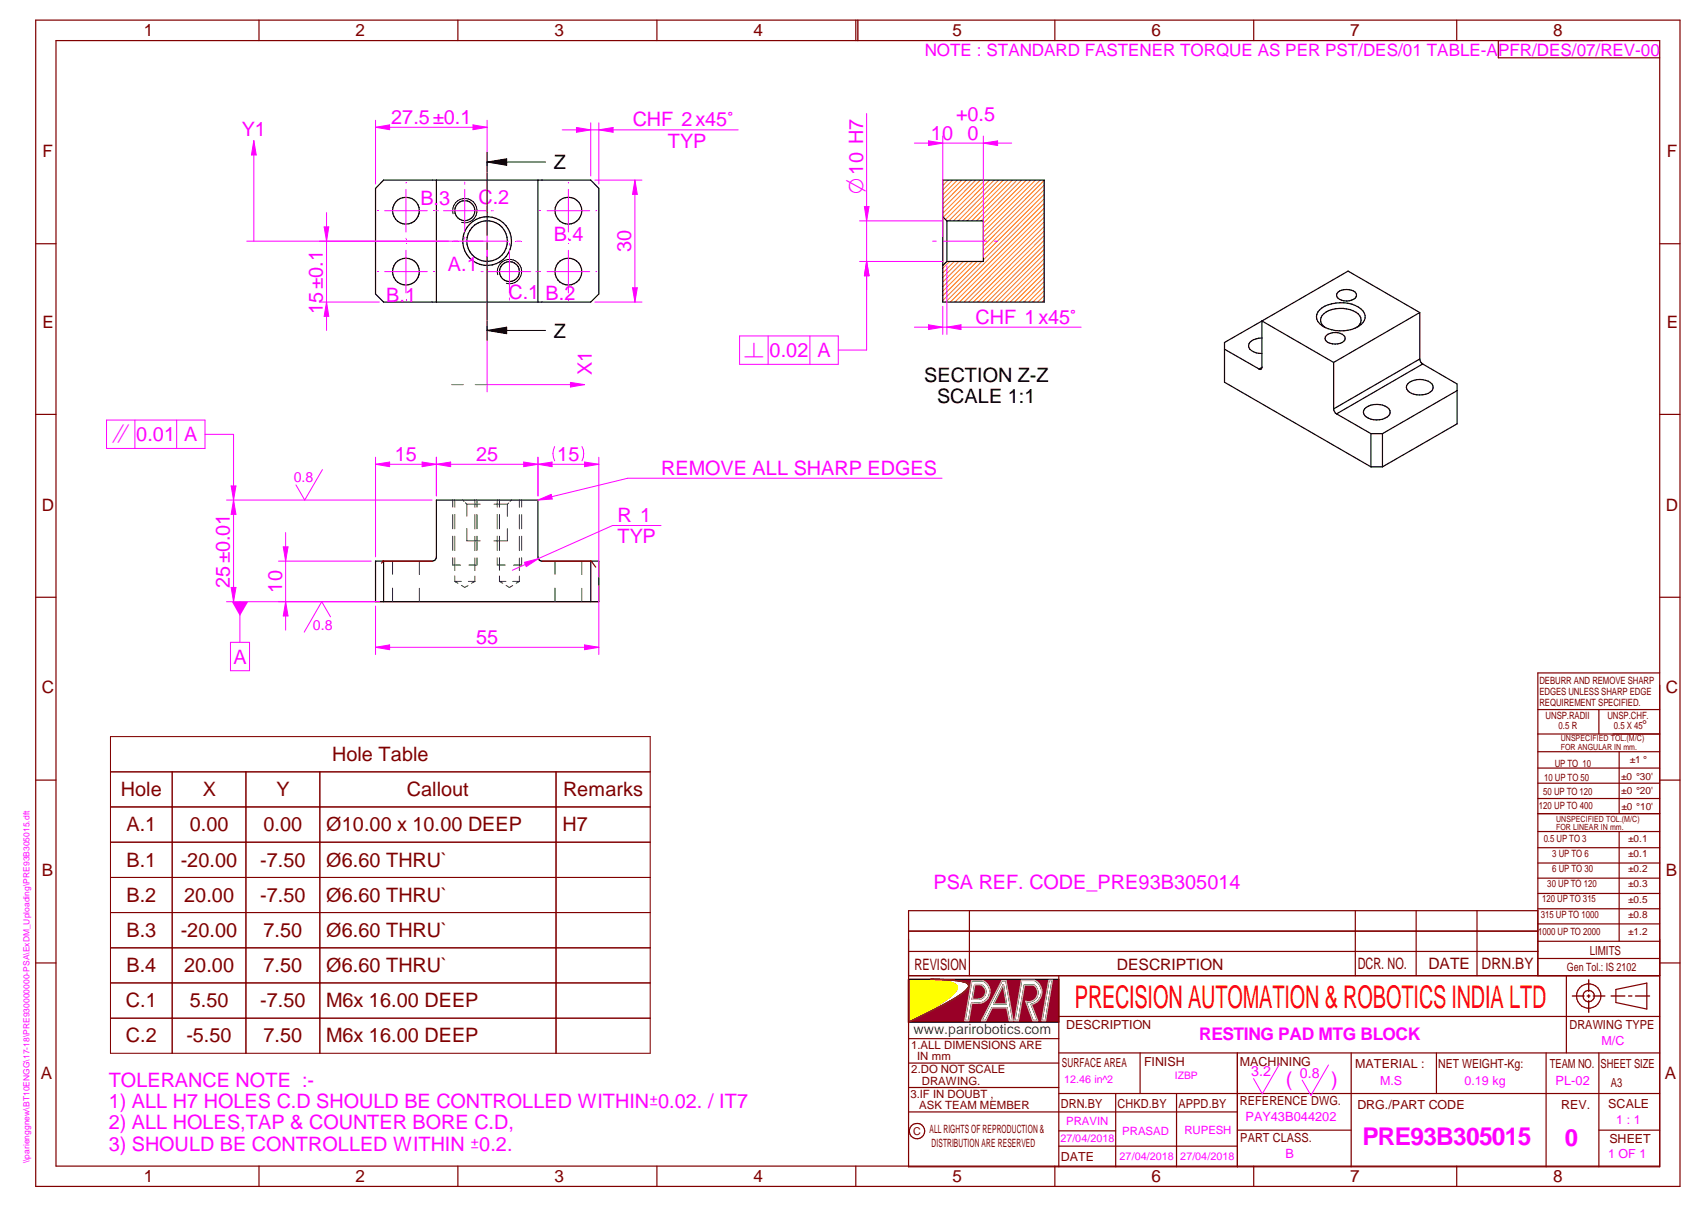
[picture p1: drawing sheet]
<svg xmlns="http://www.w3.org/2000/svg" width="420mm" height="297mm" viewBox="0 0 420 297" stroke-linecap="round" stroke-linejoin="round" font-family="sans-serif">
<g fill="none" stroke="#800000" stroke-width=".3">
<path d="M8.8 5h405v287h-405zM13.8 10h395v277h-395zM63.8 5v5M112.8 5v5M161.8 5v5M210.8 5v5M259.8 5v5M308.8 5v5M358.8 5v5M8.8 60h5M408.8 60h5M8.8 102h5"/>
<path d="M408.8 102h5M8.8 147h5M408.8 147h5M8.8 192h5M408.8 192h5M8.8 237h5M408.8 237h5M63.8 287v5M112.8 287v5M161.8 287v5M210.8 287v5M259.8 287v5"/>
<path d="M308.8 287v5M358.8 287v5"/>
</g>
<path d="M211.3 5v5" fill="none" stroke="#800000" stroke-width=".34"/>
<path d="M239.3 241.4h2.8a2.91 2.91 0 0 1 1.7 2.9 2.91 2.91 0 0 1-2.2 2.5l-2.3 .1-.7 4.3h-1zM246.7 241.3h1.1l1.7 9.9h-.9l-.6-3.2h-3.7l-1.5 3.2h-1zM251.6 241.3h3.2a3.2 3.2 0 0 1 1.7 3.2 3.2 3.2 0 0 1-2.5 2.7l1.6 4h-1.2l-1.8-4.8a2.25 2.25 0 0 0 2.8-1.1 2.25 2.25 0 0 0-.8-2.9h-2.3l-1.5 8.8h-.9zM258.3 241.3h.9l-1.7 9.9h-.9z" fill="none" stroke="#991b1e" stroke-width=".34"/>
<path d="M240.1 242.3h1.4a1.85 1.85 0 0 1 1.2 2 1.85 1.85 0 0 1-1.7 1.6h-1.5z" fill-rule="evenodd" fill="#990026"/>
<path d="M240.1 242.3h1.4a1.85 1.85 0 0 1 1.2 2 1.85 1.85 0 0 1-1.7 1.6h-1.5z" fill="none" stroke="#991b1e" stroke-width=".34"/>
<path d="M247.1 242.4l.8 4.7h-3.2z" fill="#990026"/>
<path d="M247.1 242.4l.8 4.7h-3.2z" fill="none" stroke="#991b1e" stroke-width=".34"/>
<path d="M238.4 242.1l-.2-.1a28.1 28.1 0 0 0-8.9-1l5.2 .9a1.32 1.32 0 0 1 1.2 1 1.32 1.32 0 0 1-.6 1.4l-3.3 2.5-8 4.7 5.6-2.7 5.3-2.8a10.3 10.3 0 0 0 3.9-3.3l-.2-.6M239.3 241.4h2.8a2.91 2.91 0 0 1 1.7 2.9 2.91 2.91 0 0 1-2.2 2.5l-2.3 .1-.7 4.3h-1zM240.1 242.3h1.4a1.85 1.85 0 0 1 1.2 2 1.85 1.85 0 0 1-1.7 1.6h-1.5zM246.7 241.3h1.1l1.7 9.9h-.9l-.6-3.2h-3.7l-1.5 3.2h-1zM247.1 242.4l.8 4.7h-3.2zM251.6 241.3h3.2a3.2 3.2 0 0 1 1.7 3.2 3.2 3.2 0 0 1-2.5 2.7l1.6 4h-1.2l-1.8-4.8a2.25 2.25 0 0 0 2.8-1.1 2.25 2.25 0 0 0-.8-2.9h-2.3l-1.5 8.8h-.9zM258.3 241.3h.9l-1.7 9.9h-.9z" fill="none" stroke="#000" stroke-width=".34"/>
<circle cx="238.4" cy="242.1" r=".17" fill="#000"/>
<path d="M240.1 242.3h1.4a1.85 1.85 0 0 1 1.2 2 1.85 1.85 0 0 1-1.7 1.6h-1.5zM247.1 242.4l.8 4.7h-3.2z" fill="none" stroke="#c0c0c0" stroke-width=".34"/>
<path d="M223.8 241h5.5l4.1 .6a2.41 2.41 0 0 1 2.3 1.4v.1a7.3 7.3 0 0 1-3.4 3.4l-8.5 5z" fill-rule="evenodd" fill="#ff0"/>
<path d="M223.8 241h5.5l5.2 .9a1.23 1.23 0 0 1 1.1 1.6l-1.3 1.5-2.5 1.8-8 4.7z" fill="none" stroke="#f1eb1f" stroke-width=".34"/>
<path d="M229.3 241l3.6 .5 2 .5a1.06 1.06 0 0 1 .8 .8 1.06 1.06 0 0 1-.3 1l-.9 1.1-3.5 2.5-7.2 4.1" fill="none" stroke="#ff0" stroke-width=".34"/>
<path d="M223.8 241v10.5" fill="none" stroke="#000" stroke-width=".34"/>
<path d="M223.8 241v10.5" fill="none" stroke="#000" stroke-width=".3"/>
<path d="M229.3 241l7.2 .4 1.7 .5 .3 .3 .1 .5-1.1 1.4-2.4 1.6-5.6 3.1-5.7 2.7h37v-10.5zM239.3 241.4h2.8a2.91 2.91 0 0 1 1.7 2.9 2.91 2.91 0 0 1-2.2 2.5l-2.3 .1-.7 4.3h-1zM251.6 241.3h3.2a3.2 3.2 0 0 1 1.7 3.2 3.2 3.2 0 0 1-2.5 2.7l1.6 4h-1.2l-1.8-4.8a2.25 2.25 0 0 0 2.8-1.1 2.25 2.25 0 0 0-.8-2.9h-2.3l-1.5 8.8h-.9zM258.3 241.3h.9l-1.7 9.9h-.9zM246.7 241.3h1.1l1.7 9.9h-.9l-.6-3.2h-3.7l-1.5 3.2h-1z" fill-rule="evenodd" fill="#990026"/>
<path d="M223.8 241h37v10.5h-37" fill="none" stroke="#000" stroke-width=".3"/>
<path d="M229.3 241h1a24.8 24.8 0 0 1 7.9 1l.2 .1" fill="none" stroke="#991b1e" stroke-width=".34"/>
<circle cx="238.4" cy="242.1" r=".17" fill="#991b1e"/>
<path d="M223.8 251.5l6.1-2.9 6.1-3.4-4.9 2.7zM229.3 241l2.9 .1a15.2 15.2 0 0 1 6.1 .9l.3 .4M236.8 244.6l-.8 .6M237.5 244.1l-.7 .5M238.1 243.5l-.6 .6M238.5 242.1l.1 .4M238.6 242.4l-.4 1M238.6 242.7l-.3 .6-.8 .8" fill="none" stroke="#991b1e" stroke-width=".34"/>
<path d="M239.3 241.4h2.8a2.91 2.91 0 0 1 1.7 2.9 2.91 2.91 0 0 1-2.2 2.5l-2.3 .1-.7 4.3h-1zM246.7 241.3h1.1l1.7 9.9h-.9l-.6-3.2h-3.7l-1.5 3.2h-1zM251.6 241.3h3.2a3.2 3.2 0 0 1 1.7 3.2 3.2 3.2 0 0 1-2.5 2.7l1.6 4h-1.2l-1.8-4.8a2.25 2.25 0 0 0 2.8-1.1 2.25 2.25 0 0 0-.8-2.9h-2.3l-1.5 8.8h-.9zM258.3 241.3h.9l-1.7 9.9h-.9z" fill="none" stroke="#c0c0c0" stroke-width=".34"/>
<g fill="none" stroke="#800000" stroke-width=".3">
<path d="M394.7 10h-25.7v4.2h39.8M106.5 138.1h-12.2l-.3 .5M133.5 138.1h12.1l1.1 1.5M378.7 174.6h30.1M393.8 174.6v6M408.8 168.6v118.5h-185v-63h154.9M408.8 165.6h-30.1v74.5M378.7 185h30.1M378.7 189h30.1M378.7 192.7h30.1M378.7 196.5h30.1M378.7 180.6h30.1"/>
<path d="M398.8 185v15.2M378.7 200.2h30.1M378.7 204.6h30.1M378.7 208.6h30.1M378.7 212.4h30.1M378.7 216.1h30.1M378.7 219.9h30.1M398.8 204.6v27M223.8 229.2h154.9M223.8 234.1h154.9M238.7 224.1v16M333.8 224.1v16"/>
<path d="M348.8 224.1v16M363.8 224.1v16M378.7 223.6h30.1M378.7 227.4h30.1M378.7 231.6h30.1M378.7 235.9h30.1M223.8 255.6h37M223.8 240.1h185M260.8 240.1v47M260.8 250.1h148M260.8 259.1h148M280.8 259.1v10"/>
<path d="M304.7 259.1v28M332.8 259.1v28M353.8 259.1v10M380.8 259.1v28M385.8 240.1v19M393.8 259.1v28M398 243.5l7.6-1.6v6.4l-7.6-1.6zM223.8 273.6h80.9M223.8 267.6h37M223.8 261.6h37M260.8 278.3h14M260.8 269.1h148"/>
<path d="M274.8 269.1v18M289.8 269.1v18M304.7 278.1h28.1M393.8 278.1h15M260.8 282.1h43.9"/>
<circle cx="391.3" cy="245.1" r="2.99"/>
<circle cx="391.3" cy="245.1" r="1.39"/>
<circle cx="225.8" cy="278.3" r="1.9"/>
</g>
<path d="M387.3 245.1h2.8M390.9 245.1h.7M391.3 241.1v2.9M391.3 244.8v.7M391.3 246.3v2.8M392.4 245.1h2.9M396.8 245.1h3.4M401.1 245.1h.8M402.8 245.1h3.5" fill="none" stroke="#800000" stroke-width=".34"/>
<path d="M94.7 66.8h10.5M100 61.6v10.5M315.2 261.7l-4.3 7.5-2.2-3.8M327.2 262.1l-4.3 7.5-2.2-3.8" fill="none" stroke="#f0f" stroke-width=".25"/>
<g fill="none" stroke="#000" stroke-width=".3">
<path d="M94.5 44.3h51l2 2.1v25.9l-2 2h-51l-2-2v-25.9zM107.5 44.3v30M132.5 44.3v30M94.5 138.1v10M107.5 123.1h25v14a1.01 1.01 0 0 0 1 1h14v10h-55v-10h14a1.01 1.01 0 0 0 1-1zM145.5 138.1v10"/>
<circle cx="100" cy="51.8" r="3.3"/>
<circle cx="114.5" cy="51.8" r="2.48"/>
<circle cx="120" cy="59.3" r="5"/>
<circle cx="120" cy="59.3" r="6"/>
<circle cx="140" cy="51.8" r="3.3"/>
<circle cx="100" cy="66.8" r="3.3"/>
<circle cx="125.5" cy="66.8" r="2.45"/>
<circle cx="140" cy="66.8" r="3.3"/>
</g>
<g fill="none" stroke="#008000" stroke-width=".25">
<path d="M96.7 138.1v3.3M103.3 138.1v3.3M111.5 137.3v1.8h1.9M111.5 123.1v1.7M111.5 126.6v3.5M111.5 132v3.5M112 123.1v1.7M112 126.6v3.5M112 132v3.5M112 137.3v3.1M114 123.1l.3 .3M114.6 123.7l.4 .4"/>
<path d="M115 130.1v3h3.3M115 124.1h3.3M115 124.1v2.9M117 123.1v1.7M117 126.7v3.5M117 132v3.5M117 137.3v3.1M117.5 137.3v1.8h-2M117.5 123.1v1.7M117.5 126.6v3.5M117.5 132v3.5M121.7 124.1h3.3"/>
<path d="M122.5 123.1v1.7M122.5 126.6v3.5M122.5 132v3.5M122.5 137.3v1.8h1.9M123 123.1v1.7M123 126.6v3.5M123 132v3.5M123 137.3v3.1M125 130.1v3h-3.3M125 124.1v3M125.3 123.8l-.3 .3M126 123.1l-.4 .3"/>
<path d="M127.9 123.1v1.7M127.9 126.7v3.5M127.9 132v3.5M127.9 137.3v3.1M128.5 123.1v1.7M128.5 126.6v3.5M128.5 132v3.5M128.5 137.3v1.8h-2M136.7 138.1v3.3M143.3 138.1v3.3M96.7 144.7v3.4M103.3 144.8v3.3"/>
<path d="M112 143.1h1.7M112 141.7v1.4M112 143.1l.8 .5M113.7 144.1l.8 .5 .8-.5M115.3 143.1h1.7M117 141.8v1.3M117 143.1l-.9 .5M123 143.1h1.6M123 141.7v1.4M123 143.1l.8 .5M124.7 144.1l.8 .5 .8-.5M126.3 143.1h1.6"/>
<path d="M127.9 141.8v1.3M127.9 143.1l-.8 .5M136.7 144.7v3.4M143.3 144.8v3.3"/>
</g>
<path d="M111.6 52.6a3 3 0 0 1 2.6-3.8 3 3 0 0 1 3.3 3.3 3 3 0 0 1-3.8 2.6M122.6 67.6a2.99 2.99 0 0 1 2.6-3.7 2.99 2.99 0 0 1 3.2 3.2 2.99 2.99 0 0 1-3.7 2.6" fill="none" stroke="#000" stroke-width=".25"/>
<path d="M125.5 59.9h.1M118.5 66.8h.1M118.8 66.8h.2M120.2 66.8h10.5M125.5 60.2v.1M125.5 61.6v10.5M125.5 73.3v.2M125.5 73.7v.1M132 66.8h.2M132.4 66.8h.1M134.7 66.8h10.5M140 61.6v10.5" fill="none" stroke="#f0f" stroke-width=".25"/>
<path d="M146.8 66.8h.1" fill="none" stroke="#f0f" stroke-width=".25"/>
<path d="M114.7 59.4h10.5M120 54.1v10.5" fill="none" stroke="#f0f" stroke-width=".25"/>
<path d="M127.2 59.4h1" fill="none" stroke="#f0f" stroke-width=".25"/>
<path d="M120 50.8v.1M120 51.1v1.1" fill="none" stroke="#f0f" stroke-width=".25"/>
<path d="M111.7 59.4h1.1" fill="none" stroke="#f0f" stroke-width=".25"/>
<path d="M94.7 51.9h10.5M100 46.6v10.5M120 66.5v1.1M120 67.8v.1" fill="none" stroke="#f0f" stroke-width=".25"/>
<path d="M100 45h.1" fill="none" stroke="#f0f" stroke-width=".25"/>
<g fill="none" stroke="#f0f" stroke-width=".25">
<path d="M100 58.6v.1M107.5 51.9h.1M107.8 51.9h.2M109.2 51.9h10.5M114.5 44.8v.2M114.5 45.2v.1M114.5 46.6v10.5M114.5 58.3v.2M114.5 58.7v.1M121 51.9h.1M121.4 51.9h.1M134.7 51.9h10.5"/>
<path d="M140 46.6v10.5"/>
</g>
<path d="M146.8 51.9h.1" fill="none" stroke="#f0f" stroke-width=".25"/>
<path d="M140 45h.1" fill="none" stroke="#f0f" stroke-width=".25"/>
<path d="M140 58.6v.1M120 60.4v36M120 94.7h24M140.5 94.1l3.5 .6-3.5 .5z" fill="none" stroke="#f0f" stroke-width=".25"/>
<g fill="none" stroke="#000" stroke-width=".3">
<path d="M310.8 79l17.7 10.2M310.8 79v11.4M310.8 79l-9.2 5.3v9.8l36 20.8M325 76.3a8.7 8.7 0 0 1 10.2-.3 2.46 2.46 0 0 1-.7 4.3 8.9 8.9 0 0 1-9.5-.7 2.22 2.22 0 0 1 0-3.3zM329.5 71.9a3.4 3.4 0 0 1 4.5 .4 1.23 1.23 0 0 1-1.1 1.6 3.2 3.2 0 0 1-3.6-.9v-.7zM349.7 76.9l-17.7-10.2-21.2 12.3M349.7 76.9l-21.2 12.3M349.7 76.9v11.4M301.6 85.9l8.5 4.9M310.8 83.2h-.8a2.54 2.54 0 0 0-2.5 1.9 2.79 2.79 0 0 0 3.3 1.9M310.8 90.4l-.7 .4M310.8 90.4l-.2 .4h-.5"/>
<path d="M326.4 80.6a2.1 2.1 0 0 1-1.2-2 2.1 2.1 0 0 1 1.4-1.8 7.5 7.5 0 0 1 7.9 .5 2 2 0 0 1-.4 3.3M326.7 82.5a3.4 3.4 0 0 1 4.5 .4 1.52 1.52 0 0 1-1.7 1.7l-.7 .1a2.11 2.11 0 0 1-2.5-1.4zM328.5 89.2v11.4M347.1 94.1a4.8 4.8 0 0 1 5.6 .4 1.51 1.51 0 0 1-1 2.3 4.9 4.9 0 0 1-5-.7 1.29 1.29 0 0 1 .4-2zM349.7 88.3l-21.2 12.3M349.7 88.3l.2 .8 .5 .5M350.4 89.6l8.4 4.9v9.8l-18.3 10.6M350.4 89.6l-21.2 12.3M358.8 96.1l-18.3 10.6M328.5 100.6l.2 .7 .5 .6M329.2 101.9l8.4 4.8M336.1 100.6a4.7 4.7 0 0 1 5.9 0 1.45 1.45 0 0 1-.9 2.3 4.3 4.3 0 0 1-5.2-1l-.1-.5z"/>
<path d="M337.6 114.9h2.9M337.6 106.7h2.9M337.6 106.7v8.2M340.5 106.7v8.2"/>
</g>
<path d="M140.5 94.1l3.5 .6-3.5 .5z" fill="#f0f"/>
<path d="M111.2 94.7h2.9M117 94.7h3" fill="none" stroke="#6d6d6d" stroke-width=".25"/>
<path d="M62.5 34.6v24.8M62.5 34.6l.6 3.5h-1.2zM60.8 59.4h58.1" fill="none" stroke="#f0f" stroke-width=".25"/>
<path d="M62.5 34.6l.6 3.5h-1.2z" fill="#f0f"/>
<g fill="none" stroke="#800000" stroke-width=".25">
<path d="M27.2 181.3h132.9v77.9h-132.9zM27.2 189.9h132.9M27.2 198.6h132.9M42.4 189.9v69.3M60.6 189.9v69.3M78.8 189.9v69.3M136.9 189.9v69.3M27.2 207.3h132.9M27.2 215.9h132.9M27.2 224.6h132.9M27.2 233.3h132.9M27.2 241.9h132.9"/>
<path d="M27.2 250.6h132.9"/>
</g>
<path d="M55.8 123.1h50.6M55.8 148.1h37.6M56.9 144.6h1.2l-.6 3.5z" fill="none" stroke="#f0f" stroke-width=".25"/>
<path d="M56.9 144.6h1.2l-.6 3.5z" fill="#f0f"/>
<path d="M57.5 123.1l.6 3.5h-1.2z" fill="none" stroke="#f0f" stroke-width=".25"/>
<path d="M57.5 123.1l.6 3.5h-1.2z" fill="#f0f"/>
<path d="M57.5 123.1v25M68.6 138.1h22.8M68.6 148.1h24.8M70.3 148.1l.6 3.5h-1.1z" fill="none" stroke="#f0f" stroke-width=".25"/>
<path d="M70.3 148.1l.6 3.5h-1.1z" fill="#f0f"/>
<path d="M69.8 134.6h1.1l-.6 3.5z" fill="none" stroke="#f0f" stroke-width=".25"/>
<path d="M69.8 134.6h1.1l-.6 3.5z" fill="#f0f"/>
<path d="M70.3 131.1v24M92.5 149.1v12M92.5 159.3l3.5-.6v1.2zM147.5 144.1v17" fill="none" stroke="#f0f" stroke-width=".25"/>
<path d="M92.5 159.3l3.5-.6v1.2z" fill="#f0f"/>
<path d="M144 158.7l3.5 .6-3.5 .6z" fill="none" stroke="#f0f" stroke-width=".25"/>
<path d="M144 158.7l3.5 .6-3.5 .6z" fill="#f0f"/>
<path d="M146.5 44.3h11.6M146.5 74.3h11.6M155.8 70.8h1.2l-.6 3.5zM92.5 159.3h55" fill="none" stroke="#f0f" stroke-width=".25"/>
<path d="M155.8 70.8h1.2l-.6 3.5z" fill="#f0f"/>
<path d="M156.4 44.3l.6 3.5h-1.2z" fill="none" stroke="#f0f" stroke-width=".25"/>
<path d="M156.4 44.3l.6 3.5h-1.2z" fill="#f0f"/>
<path d="M145.5 30.2v13.1M147.5 30.2v15.1M147.5 32l3.5-.6v1.2zM156.4 44.3v30" fill="none" stroke="#f0f" stroke-width=".25"/>
<path d="M147.5 32l3.5-.6v1.2z" fill="#f0f"/>
<path d="M142 31.4l3.5 .6-3.5 .6z" fill="none" stroke="#f0f" stroke-width=".25"/>
<path d="M142 31.4l3.5 .6-3.5 .6z" fill="#f0f"/>
<path d="M138.5 32h43.3M59.1 148.1v10" fill="none" stroke="#f0f" stroke-width=".25"/>
<path d="M57.1 148.1h4l-2 3.5z" fill="#f0f"/>
<path d="M57.5 106.9v16.2M56.8 158.1h4.7v7h-4.7z" fill="none" stroke="#f0f" stroke-width=".25"/>
<path d="M56.9 119.6h1.2l-.6 3.5z" fill="#f0f"/>
<path d="M92.5 29.6v15.7M92.5 31.3l3.5-.6v1.2zM120 29.6v20.2M26.2 103.4h24.3v7h-24.3zM33.2 103.4v7M43.5 103.4v7M50.5 106.9h7M56.9 119.6h1.2l-.6 3.5z" fill="none" stroke="#f0f" stroke-width=".25"/>
<path d="M92.5 31.3l3.5-.6v1.2z" fill="#f0f"/>
<path d="M116.5 30.7l3.5 .6-3.5 .6z" fill="none" stroke="#f0f" stroke-width=".25"/>
<path d="M116.5 30.7l3.5 .6-3.5 .6z" fill="#f0f"/>
<path d="M92.5 31.3h27.5M78.6 59.4h31.8M78.6 74.3h14.8M80.4 74.3l.6 3.6h-1.2z" fill="none" stroke="#f0f" stroke-width=".25"/>
<path d="M80.4 74.3l.6 3.6h-1.2z" fill="#f0f"/>
<path d="M79.8 55.8h1.2l-.6 3.6z" fill="none" stroke="#f0f" stroke-width=".25"/>
<path d="M79.8 55.8h1.2l-.6 3.6z" fill="#f0f"/>
<path d="M80.4 52.3v29M92.5 112.5v24.5M92.5 114.3l3.5-.6v1.2zM107.5 112.5v9.5" fill="none" stroke="#f0f" stroke-width=".25"/>
<path d="M92.5 114.3l3.5-.6v1.2z" fill="#f0f"/>
<path d="M104 113.7l3.5 .6-3.5 .6z" fill="none" stroke="#f0f" stroke-width=".25"/>
<path d="M104 113.7l3.5 .6-3.5 .6z" fill="#f0f"/>
<path d="M92.5 114.3h15M107.5 112.5v9.5M107.5 114.3l3.5-.6v1.2zM132.5 112.5v9.5" fill="none" stroke="#f0f" stroke-width=".25"/>
<path d="M107.5 114.3l3.5-.6v1.2z" fill="#f0f"/>
<path d="M129 113.7l3.5 .6-3.5 .6z" fill="none" stroke="#f0f" stroke-width=".25"/>
<path d="M129 113.7l3.5 .6-3.5 .6z" fill="#f0f"/>
<path d="M107.5 114.3h25M132.5 112.5v9.5M132.5 114.3l3.5-.6v1.2zM136.6 109.9a3.9 3.9 0 0 0 0 3.5M143.3 109.9a3.9 3.9 0 0 1 0 3.5M147.5 112.5v29.5" fill="none" stroke="#f0f" stroke-width=".25"/>
<path d="M132.5 114.3l3.5-.6v1.2z" fill="#f0f"/>
<path d="M144 113.7l3.5 .6-3.5 .6z" fill="none" stroke="#f0f" stroke-width=".25"/>
<path d="M144 113.7l3.5 .6-3.5 .6z" fill="#f0f"/>
<path d="M228.7 34.7l3.5 .5-3.5 .6zM232.2 33.5v24.8M242.2 33.5v29.8M229.7 59.4h.9M232.4 59.4h10.7M244.8 59.4h.9M132.5 114.3h15" fill="none" stroke="#f0f" stroke-width=".25"/>
<path d="M120 37.5v4.8M120 39.9h14.4M120 39.9l4.8-.8v1.6zM120 42.5v15.4M120 59.7v1.7M120 63.2v15.5M120 78.9v4.8M120 81.3l4.8-.8v1.6zM120 81.3h14.4" fill="none" stroke="#000" stroke-width=".25"/>
<path d="M120 39.9l4.8-.8v1.6zM120 81.3l4.8-.8v1.6z" fill="#000"/>
<g fill="none" stroke="#ff8000" stroke-width=".25">
<path d="M232.4 44.3l-.2 .2M233.5 44.3l-1.3 1.4M234.6 44.3l-2.4 2.5M235.8 44.3l-3.6 3.6M236.9 44.3l-4.7 4.8M238 44.3l-5.8 5.9M239.2 44.3l-7 7M240.3 44.3l-8.1 8.2M241.4 44.3l-9.1 9.2M242.6 44.3l-9.7 9.7M243.7 44.3l-10 10.1M244.8 44.3l-10 10.1"/>
<path d="M245.9 44.3l-9.9 10.1M247.1 44.3l-10 10.1M248.2 44.3l-10 10.1M249.3 44.3l-10 10.1M250.5 44.3l-10 10.1M251.6 44.3l-10 10.1M252.8 44.3l-10.6 10.6M253.9 44.3l-11.7 11.7M255 44.3l-12.8 12.8M256.1 44.3l-13.9 14M257.2 44.4l-15 15M257.2 45.6l-15 14.9"/>
<path d="M257.2 46.7l-15 15M257.2 47.8l-15 15M257.2 48.9l-15 15.1M257.2 50.1l-24.3 24.2M257.2 51.2l-23.2 23.1M257.2 52.4l-22 21.9M257.2 53.5l-20.9 20.8M257.2 54.6l-19.8 19.7M257.2 55.8l-18.6 18.5M257.2 56.9l-17.5 17.4M257.2 58l-16.3 16.3M257.2 59.1l-15.2 15.2"/>
<path d="M233.9 64.3l-1.7 1.7M235 64.3l-2.8 2.9M236.1 64.3l-3.9 4M237.3 64.3l-5.1 5.1M238.4 64.3l-6.2 6.3M239.6 64.3l-7.4 7.4M240.7 64.3l-8.5 8.5M241.8 64.3l-9.6 9.7M257.2 60.3l-14.1 14M257.2 61.4l-12.9 12.9M257.2 62.5l-11.8 11.8M257.2 63.7l-10.7 10.6"/>
<path d="M257.2 64.8l-9.6 9.5M257.2 65.9l-8.4 8.4M257.2 67.1l-7.3 7.2M257.2 68.2l-6.2 6.1M257.2 69.3l-5 5M257.2 70.4l-3.9 3.9M257.2 71.6l-2.8 2.7M257.2 72.7l-1.6 1.6M257.2 73.8l-.5 .5"/>
</g>
<path d="M232.2 53.3l1 1.1M232.2 44.3h25v30h-25zM233.2 54.4v9.9M233.2 54.4h9v9.9h-9M233.2 64.3l-1 1" fill="none" stroke="#000" stroke-width=".3"/>
<path d="M228.7 34.7l3.5 .5-3.5 .6z" fill="#f0f"/>
<path d="M242.2 35.2l3.5-.5v1.1z" fill="none" stroke="#f0f" stroke-width=".25"/>
<path d="M242.2 35.2l3.5-.5v1.1z" fill="#f0f"/>
<path d="M225.2 35.2h24M211.7 54.4h20.4M212.9 50.8h1.1l-.6 3.6zM211.7 64.3h20.4" fill="none" stroke="#f0f" stroke-width=".25"/>
<path d="M212.9 50.8h1.1l-.6 3.6z" fill="#f0f"/>
<path d="M213.4 64.3l.6 3.6h-1.1z" fill="none" stroke="#f0f" stroke-width=".25"/>
<path d="M213.4 64.3l.6 3.6h-1.1z" fill="#f0f"/>
<path d="M213.4 27.9v58.2" fill="none" stroke="#f0f" stroke-width=".25"/>
<path d="M213.4 64.3l.6 3.6h-1.1z" fill="#f0f"/>
<path d="M213.4 64.3l.6 3.6h-1.1zM182.1 82.7h24.3v7h-24.3zM189.2 82.7v7M199.5 82.7v7M206.4 86.1h7M79.4 115.6l-4.4 7.5-2.1-3.8M154.6 117.7l-22.1 5.4M81.4 151.8l-2.2-3.7-4.3 7.5" fill="none" stroke="#f0f" stroke-width=".25"/>
<path d="M132.5 123.1l3.3-1.4 .2 1.1z" fill="#f0f"/>
<path d="M228.7 79.9l3.5 .6-3.5 .6zM232.2 75.4v6.9M233.2 65.4v16.9M154.6 117.7h77.4M132.5 123.1l3.3-1.4 .2 1.1z" fill="none" stroke="#f0f" stroke-width=".25"/>
<path d="M228.7 79.9l3.5 .6-3.5 .6z" fill="#f0f"/>
<path d="M233.2 80.5l3.5-.6v1.2z" fill="none" stroke="#f0f" stroke-width=".25"/>
<path d="M233.2 80.5l3.5-.6v1.2z" fill="#f0f"/>
<path d="M225.2 80.5h41.1M129.1 138.4l3.5-.9-3 1.9zM162.8 129.3h-11.9l-24.7 11" fill="none" stroke="#f0f" stroke-width=".25"/>
<path d="M129.1 138.4l3.5-.9-3 1.9z" fill="#f0f"/>
<text font-size="7.7" fill="#f00" x="264.7" y="248.1">PRECISION AUTOMATION &amp; ROBOTICS INDIA LTD</text>
<text font-size="6" fill="#f0f" x="335.5" y="281.7">PRE93B305015</text>
<text font-size="5.9" fill="#f0f" x="385.4" y="282.1">0</text>
<g font-size="5.4" fill="#f0f">
<text x="212.6" y="47.7" transform="rotate(-90 212.6 47.7)">O10 H7</text>
<text x="183.2" y="87.9">n</text>
<text x="27.5" y="108.6">i</text>
</g>
<g font-size="4.9" fill="#f0f">
<text x="235.4" y="29.8">+0.5</text>
<text x="59.6" y="33.4">Y1</text>
<text x="96.3" y="30.5">27.5±0.1</text>
<text x="155.8" y="31.1">CHF 2x45v</text>
<text x="229.3" y="34.4">10</text>
<text x="238.2" y="34.4">0</text>
<text x="164.5" y="36.3">TYP</text>
<text x="103.5" y="50.4">B.3</text>
<text x="117.8" y="50.3">C.2</text>
<text x="136.4" y="59.4">B.4</text>
<text x="155.5" y="62.1" transform="rotate(-90 155.5 62.1)">30</text>
<text x="110.3" y="66.6">A.1</text>
<text x="79.5" y="77.3" transform="rotate(-90 79.5 77.3)">15±0.1</text>
<text x="95.1" y="74.3">B.1</text>
<text x="125.2" y="73.6">C.1</text>
<text x="134.4" y="73.9">B.2</text>
<text x="240.3" y="79.7">CHF 1x45v</text>
<text x="189.5" y="87.9">0.02 A</text>
<text x="145.7" y="92.2" transform="rotate(-90 145.7 92.2)">X1</text>
<text x="33.6" y="108.6">0.01 A</text>
<text x="97.2" y="113.4">15</text>
<text x="117.3" y="113.4">25</text>
<text x="137.2" y="113.4">15</text>
<text x="162.8" y="116.8">REMOVE ALL SHARP EDGES</text>
<text x="152.1" y="128.5">R 1</text>
<text x="152.1" y="133.7">TYP</text>
<text x="56.6" y="144.8" transform="rotate(-90 56.6 144.8)">25±0.01</text>
<text x="69.5" y="145.8" transform="rotate(-90 69.5 145.8)">10</text>
<text x="117.3" y="158.5">55</text>
<text x="57.5" y="163.3">A</text>
<text x="229.9" y="218.7">PSA REF. CODE_PRE93B305014</text>
<text x="26.8" y="267.5">TOLERANCE NOTE :-</text>
<text x="316.6" y="267.3">(</text>
<text x="327.8" y="267.3">)</text>
<text x="26.8" y="272.7">1) ALL H7 HOLES C.D SHOULD BE CONTROLLED WITHINu0.02. / IT7</text>
<text x="26.8" y="278">2) ALL HOLES,TAP &amp; COUNTER BORE C.D,</text>
<text x="26.8" y="283.2">3) SHOULD BE CONTROLLED WITHIN u0.2.</text>
</g>
<g font-size="4.9">
<text x="136.4" y="41.6">Z</text>
<text x="136.4" y="83.1">Z</text>
<text x="227.6" y="94">SECTION Z-Z</text>
<text x="230.8" y="99.2">SCALE 1:1</text>
</g>
<g font-size="4.9" fill="#800000">
<text x="81.8" y="187.3">Hole Table</text>
<text x="29.8" y="196">Hole</text>
<text x="49.9" y="196">X</text>
<text x="68.1" y="196">Y</text>
<text x="100.2" y="196">Callout</text>
<text x="138.7" y="196">Remarks</text>
<text x="31.1" y="204.6">A.1</text>
<text x="46.7" y="204.6">0.00</text>
<text x="64.9" y="204.6">0.00</text>
<text x="80.3" y="204.6">Ø10.00 x 10.00 DEEP</text>
<text x="138.5" y="204.6">H7</text>
<text x="31.1" y="213.3">B.1</text>
<text x="44.5" y="213.3">-20.00</text>
<text x="64.1" y="213.3">-7.50</text>
<text x="80.3" y="213.3">Ø6.60 THRU`</text>
<text x="31.1" y="221.9">B.2</text>
<text x="45.3" y="221.9">20.00</text>
<text x="64.1" y="221.9">-7.50</text>
<text x="80.3" y="221.9">Ø6.60 THRU`</text>
<text x="31.1" y="230.6">B.3</text>
<text x="44.5" y="230.6">-20.00</text>
<text x="64.9" y="230.6">7.50</text>
<text x="80.3" y="230.6">Ø6.60 THRU`</text>
<text x="31.1" y="239.2">B.4</text>
<text x="45.3" y="239.2">20.00</text>
<text x="64.9" y="239.2">7.50</text>
<text x="80.3" y="239.2">Ø6.60 THRU`</text>
<text x="31" y="247.9">C.1</text>
<text x="46.7" y="247.9">5.50</text>
<text x="64.1" y="247.9">-7.50</text>
<text x="80.3" y="247.9">M6x 16.00 DEEP</text>
<text x="31" y="256.5">C.2</text>
<text x="45.9" y="256.5">-5.50</text>
<text x="64.9" y="256.5">7.50</text>
<text x="80.3" y="256.5">M6x 16.00 DEEP</text>
</g>
<text font-size="4.3" fill="#f0f" x="295.3" y="255.8">RESTING PAD MTG BLOCK</text>
<g font-size="4.2" fill="#800000">
<text x="35.4" y="9">1</text>
<text x="87.6" y="9">2</text>
<text x="136.6" y="9">3</text>
<text x="185.6" y="9">4</text>
<text x="234.6" y="9">5</text>
<text x="283.6" y="9">6</text>
<text x="332.6" y="9">7</text>
<text x="382.6" y="9">8</text>
<text x="10.5" y="38.7">F</text>
<text x="410.5" y="38.7">F</text>
<text x="10.5" y="80.6">E</text>
<text x="410.5" y="80.6">E</text>
<text x="10.3" y="125.6">D</text>
<text x="410.2" y="125.6">D</text>
<text x="10.3" y="170.6">C</text>
<text x="410.2" y="170.6">C</text>
<text x="10.3" y="215.6">B</text>
<text x="410.2" y="215.6">B</text>
<text x="10" y="265.6">A</text>
<text x="410" y="265.6">A</text>
<text x="35.4" y="291">1</text>
<text x="87.6" y="291">2</text>
<text x="136.6" y="291">3</text>
<text x="185.6" y="291">4</text>
<text x="234.6" y="291">5</text>
<text x="283.6" y="291">6</text>
<text x="332.6" y="291">7</text>
<text x="382.6" y="291">8</text>
</g>
<g font-size="4.2" fill="#f0f">
<text x="227.7" y="13.8">NOTE : STANDARD FASTENER TORQUE AS PER PST/DES/01 TABLE-A</text>
<text x="369" y="13.7">PFR/DES/07/REV-00</text>
</g>
<g font-size="3.9" fill="#800000">
<text x="225.2" y="238.8">REVISION</text>
<text x="275.1" y="238.8">DESCRIPTION</text>
<text x="334.4" y="238.6">DCR. NO.</text>
<text x="351.8" y="238.6">DATE</text>
<text x="364.9" y="238.5">DRN.BY</text>
</g>
<g font-size="3.5" fill="#f0f">
<text x="72.3" y="118.7">0.8</text>
<text x="77.1" y="154.9">0.8</text>
<text x="308.2" y="264.8">3.2</text>
<text x="320.2" y="265.2">0.8</text>
</g>
<text font-size="3.5" fill="#00f" x="224.9" y="254.5">www.parirobotics.com</text>
<g font-size="3.1" fill="#800000">
<text x="404.4" y="179.5">°</text>
<text x="391.5" y="235.1">LIMITS</text>
<text x="262.6" y="253.2">DESCRIPTION</text>
<text x="386.5" y="253.2">DRAWING TYPE</text>
<text x="261.5" y="262.5">SURFACE AREA</text>
<text x="281.8" y="262.4">FINISH</text>
<text x="305.4" y="262.4">MACHINING</text>
<text x="333.8" y="262.9">MATERIAL :</text>
<text x="354.2" y="262.9">NET WEIGHT-Kg:</text>
<text x="381.7" y="262.7">TEAM NO.</text>
<text x="394.2" y="262.7">SHEET SIZE</text>
<text x="396.7" y="267.5">A3</text>
<text x="261.3" y="272.8">DRN.BY</text>
<text x="275.2" y="272.7">CHKD.BY</text>
<text x="290.3" y="272.8">APPD.BY</text>
<text x="305.4" y="271.9">REFERENCE DWG.</text>
<text x="334.3" y="272.9">DRG./PART CODE</text>
<text x="384.5" y="272.8">REV.</text>
<text x="396.1" y="272.7">SCALE</text>
<text x="305.5" y="281">PART CLASS.</text>
<text x="396.4" y="281.2">SHEET</text>
<text x="261.3" y="285.8">DATE</text>
</g>
<g font-size="3.1" fill="#f0f">
<text x="394.5" y="257.1">M/C</text>
<text x="339.9" y="267.1">M.S</text>
<text x="360.7" y="267">0.19 kg</text>
<text x="383.1" y="267.1">PL-02</text>
<text x="306.7" y="275.9">PAY43B044202</text>
<text x="398" y="276.5">1 : 1</text>
<text x="316.6" y="284.9">B</text>
<text x="396.1" y="284.9">1 OF 1</text>
</g>
<g font-size="2.8" fill="#800000">
<text x="385.9" y="238.9">Gen Tol.: IS 2102</text>
<text x="224.4" y="258.1">1.ALL DIMENSIONS ARE</text>
<text x="225.9" y="260.9">IN mm</text>
<text x="224.4" y="264.2">2.DO NOT SCALE</text>
<text x="227.1" y="267">DRAWING.</text>
<text x="224.2" y="270.2">3.IF IN DOUBT ,</text>
<text x="226.4" y="273">ASK TEAM MEMBER</text>
<text x="228.9" y="278.8">ALL RIGHTS OF REPRODUCTION &amp;</text>
<text x="229.4" y="282.3">DISTRIBUTION ARE RESERVED</text>
</g>
<g font-size="2.8" fill="#f0f">
<text x="262.6" y="276.8">PRAVIN</text>
<text x="276.4" y="279.2">PRASAD</text>
<text x="291.7" y="279.1">RUPESH</text>
</g>
<g font-size="2.7" fill="#f0f">
<text x="262.1" y="266.5">12.46 in^2</text>
<text x="261.1" y="281">27/04/2018</text>
<text x="275.7" y="285.5">27/04/2018</text>
<text x="290.7" y="285.5">27/04/2018</text>
</g>
<text font-size="2.7" fill="#800000" x="224.9" y="279.4">C</text>
<g font-size="2.5" fill="#800000">
<text x="379.1" y="168.2">DEBURR AND REMOVE SHARP</text>
<text x="379.1" y="171">EDGES UNLESS SHARP EDGE</text>
<text x="379.1" y="173.7">REQUIREMENT SPECIFIED.</text>
<text x="380.7" y="177">UNSP.RADII</text>
<text x="383.9" y="179.5">0.5 R</text>
<text x="395.9" y="177">UNSP.CHF.</text>
<text x="397.5" y="179.4">0.5 X 45</text>
<text x="382.9" y="188.7">UP TO 10</text>
<text x="401.4" y="187.9">±1 °</text>
<text x="380.1" y="195.6">50 UP TO 120</text>
<text x="380.3" y="192.2">10 UP TO 50</text>
<text x="399.3" y="192.1">±0 °30'</text>
<text x="399.3" y="195.4">±0 °20'</text>
<text x="379" y="199.1">120 UP TO 400</text>
<text x="399.3" y="199.3">±0 °10'</text>
<text x="380.2" y="207.1">0.5 UP TO 3</text>
<text x="401" y="207.2">±0.1</text>
<text x="382.3" y="210.9">3 UP TO 6</text>
<text x="382.3" y="214.6">6 UP TO 30</text>
<text x="401" y="210.9">±0.1</text>
<text x="401" y="214.7">±0.2</text>
<text x="381.1" y="218.4">30 UP TO 120</text>
<text x="401" y="218.4">±0.3</text>
<text x="379.5" y="225.8">315 UP TO 1000</text>
<text x="379.8" y="222.1">120 UP TO 315</text>
<text x="401" y="222.2">±0.5</text>
<text x="401" y="225.9">±0.8</text>
<text x="378.8" y="230.1">1000 UP TO 2000</text>
<text x="401" y="230.2">±1.2</text>
</g>
<text font-size="2.5" fill="#f0f" x="289.4" y="265.6">IZBP</text>
<g font-size="2.1" fill="#800000">
<text x="384.4" y="182.5">UNSPECIFIED TOL.(M/C)</text>
<text x="384.4" y="184.5">FOR ANGULAR IN mm.</text>
<text x="383.2" y="202.2">UNSPECIFIED TOL.(M/C)</text>
<text x="383.2" y="204.3">FOR LINEAR IN mm.</text>
</g>
<text font-size="2.1" fill="#f0f" x="7.2" y="286.3" transform="rotate(-90 7.2 286.3)">\\parienggnew\BT10ENGG\17-18\PRE930000000-PSA\ExDM_Uploading\PRE93B305015.dft</text>
</svg>
